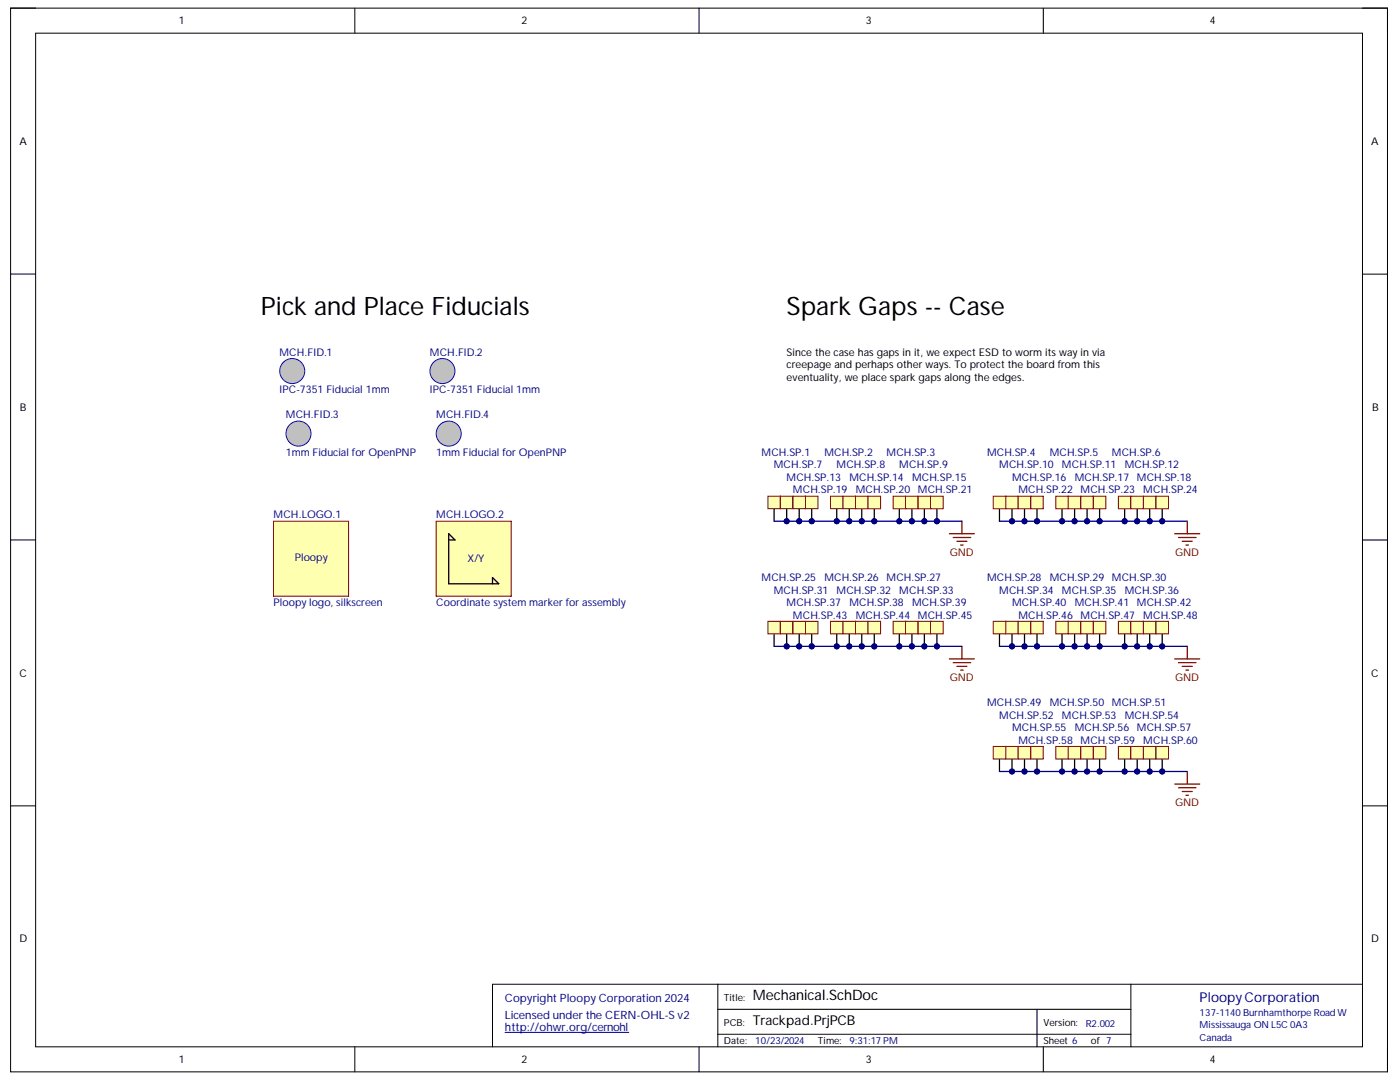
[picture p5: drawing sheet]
<svg xmlns="http://www.w3.org/2000/svg" width="279mm" height="216mm" viewBox="0 0 279 216" stroke-linecap="round" stroke-linejoin="round" font-family="sans-serif">
<path d="M2.1 1.6h274.8v212.3h-274.8z" fill="none" stroke="#000" stroke-width=".2"/>
<path d="M7.1 6.6h264.8v202.3h-264.8z" fill-rule="evenodd" fill="#fff"/>
<g fill="none" stroke="#000" stroke-width=".2">
<path d="M2.1 1.6h5M7.1 6.6h264.8v202.3h-264.8zM70.8 1.6v5M139.5 1.6v5M208.2 1.6v5M271.9 1.6h5v5M2.1 54.7h5M271.9 54.7h5M2.1 107.7h5M271.9 107.8h5M2.1 160.8h5M271.9 160.8h5"/>
<path d="M143.3 196.4v12.5M225.7 196.4v12.5M271.9 196.4h-173.6v12.5M70.8 208.9v5M139.5 208.9v5M143.3 201.4h82.4M143.3 206.4h82.4M207 201.4v7.5M208.2 208.9v5M276.9 208.9v5"/>
</g>
<path d="M100.8 206h24.7" fill="none" stroke="#000080" stroke-width=".2"/>
<circle cx="58.3" cy="74" r="2.5" fill="#c0c0c0"/>
<circle cx="58.3" cy="74" r="2.5" fill="none" stroke="#00f" stroke-width=".2"/>
<circle cx="88.3" cy="74" r="2.5" fill="#c0c0c0"/>
<circle cx="88.3" cy="74" r="2.5" fill="none" stroke="#00f" stroke-width=".2"/>
<path d="M157 69h65v12.5h-65z" fill-rule="evenodd" fill="#fff"/>
<path d="M157 69h65v12.5h-65z" fill="none" stroke="#fff" stroke-width=".2"/>
<path d="M54.6 104h15v15h-15z" fill-rule="evenodd" fill="#ffffb0"/>
<path d="M54.6 104h15v15h-15z" fill="none" stroke="#800000" stroke-width=".2"/>
<path d="M87.1 104h14.9v15h-14.9z" fill-rule="evenodd" fill="#ffffb0"/>
<path d="M87.1 104h14.9v15h-14.9z" fill="none" stroke="#800000" stroke-width=".2"/>
<path d="M89.5 107.7h1.3l-1.3-1.2v10h10l-1.2-1.3v1.3M154.5 101.5v2.5" fill="none" stroke="#000" stroke-width=".25"/>
<path d="M189.5 106.5h5M190.2 107.3h3.5M191 108h2M191.7 108.8h.5M192 104v2.5" fill="none" stroke="#800000" stroke-width=".25"/>
<path d="M153.3 99h2.4v2.5h-2.4z" fill-rule="evenodd" fill="#ffffb0"/>
<path d="M153.3 99h2.4v2.5h-2.4z" fill="none" stroke="#800000" stroke-width=".2"/>
<path d="M154.5 104h37.5" fill="none" stroke="#000080" stroke-width=".25"/>
<circle cx="157" cy="104" r=".5" fill="#000080"/>
<circle cx="157" cy="104" r=".5" fill="none" stroke="#000080" stroke-width=".2"/>
<path d="M157 101.5v2.5" fill="none" stroke="#000" stroke-width=".25"/>
<circle cx="157" cy="104" r=".5" fill="#000080"/>
<circle cx="157" cy="104" r=".5" fill="none" stroke="#000080" stroke-width=".2"/>
<path d="M155.7 99h2.5v2.5h-2.5z" fill-rule="evenodd" fill="#ffffb0"/>
<path d="M155.7 99h2.5v2.5h-2.5z" fill="none" stroke="#800000" stroke-width=".2"/>
<circle cx="159.5" cy="104" r=".5" fill="#000080"/>
<circle cx="159.5" cy="104" r=".5" fill="none" stroke="#000080" stroke-width=".2"/>
<path d="M159.5 101.5v2.5" fill="none" stroke="#000" stroke-width=".25"/>
<circle cx="159.5" cy="104" r=".5" fill="#000080"/>
<circle cx="159.5" cy="104" r=".5" fill="none" stroke="#000080" stroke-width=".2"/>
<path d="M158.2 99h2.5v2.5h-2.5z" fill-rule="evenodd" fill="#ffffb0"/>
<path d="M158.2 99h2.5v2.5h-2.5z" fill="none" stroke="#800000" stroke-width=".2"/>
<circle cx="162" cy="104" r=".5" fill="#000080"/>
<circle cx="162" cy="104" r=".5" fill="none" stroke="#000080" stroke-width=".2"/>
<path d="M162 101.5v2.5" fill="none" stroke="#000" stroke-width=".25"/>
<circle cx="162" cy="104" r=".5" fill="#000080"/>
<circle cx="162" cy="104" r=".5" fill="none" stroke="#000080" stroke-width=".2"/>
<path d="M160.7 99h2.5v2.5h-2.5z" fill-rule="evenodd" fill="#ffffb0"/>
<path d="M160.7 99h2.5v2.5h-2.5z" fill="none" stroke="#800000" stroke-width=".2"/>
<circle cx="167" cy="104" r=".5" fill="#000080"/>
<circle cx="167" cy="104" r=".5" fill="none" stroke="#000080" stroke-width=".2"/>
<path d="M167 101.5v2.5" fill="none" stroke="#000" stroke-width=".25"/>
<circle cx="167" cy="104" r=".5" fill="#000080"/>
<circle cx="167" cy="104" r=".5" fill="none" stroke="#000080" stroke-width=".2"/>
<path d="M165.7 99h2.5v2.5h-2.5z" fill-rule="evenodd" fill="#ffffb0"/>
<path d="M165.7 99h2.5v2.5h-2.5z" fill="none" stroke="#800000" stroke-width=".2"/>
<circle cx="169.5" cy="104" r=".5" fill="#000080"/>
<circle cx="169.5" cy="104" r=".5" fill="none" stroke="#000080" stroke-width=".2"/>
<path d="M169.5 101.5v2.5" fill="none" stroke="#000" stroke-width=".25"/>
<circle cx="169.5" cy="104" r=".5" fill="#000080"/>
<circle cx="169.5" cy="104" r=".5" fill="none" stroke="#000080" stroke-width=".2"/>
<path d="M168.2 99h2.5v2.5h-2.5z" fill-rule="evenodd" fill="#ffffb0"/>
<path d="M168.2 99h2.5v2.5h-2.5z" fill="none" stroke="#800000" stroke-width=".2"/>
<circle cx="172" cy="104" r=".5" fill="#000080"/>
<circle cx="172" cy="104" r=".5" fill="none" stroke="#000080" stroke-width=".2"/>
<path d="M172 101.5v2.5" fill="none" stroke="#000" stroke-width=".25"/>
<circle cx="172" cy="104" r=".5" fill="#000080"/>
<circle cx="172" cy="104" r=".5" fill="none" stroke="#000080" stroke-width=".2"/>
<path d="M170.7 99h2.5v2.5h-2.5z" fill-rule="evenodd" fill="#ffffb0"/>
<path d="M170.7 99h2.5v2.5h-2.5z" fill="none" stroke="#800000" stroke-width=".2"/>
<circle cx="174.5" cy="104" r=".5" fill="#000080"/>
<circle cx="174.5" cy="104" r=".5" fill="none" stroke="#000080" stroke-width=".2"/>
<path d="M174.5 101.5v2.5" fill="none" stroke="#000" stroke-width=".25"/>
<circle cx="174.5" cy="104" r=".5" fill="#000080"/>
<circle cx="174.5" cy="104" r=".5" fill="none" stroke="#000080" stroke-width=".2"/>
<path d="M173.2 99h2.5v2.5h-2.5z" fill-rule="evenodd" fill="#ffffb0"/>
<path d="M173.2 99h2.5v2.5h-2.5z" fill="none" stroke="#800000" stroke-width=".2"/>
<circle cx="179.5" cy="104" r=".5" fill="#000080"/>
<circle cx="179.5" cy="104" r=".5" fill="none" stroke="#000080" stroke-width=".2"/>
<path d="M179.5 101.5v2.5" fill="none" stroke="#000" stroke-width=".25"/>
<circle cx="179.5" cy="104" r=".5" fill="#000080"/>
<circle cx="179.5" cy="104" r=".5" fill="none" stroke="#000080" stroke-width=".2"/>
<path d="M178.2 99h2.5v2.5h-2.5z" fill-rule="evenodd" fill="#ffffb0"/>
<path d="M178.2 99h2.5v2.5h-2.5z" fill="none" stroke="#800000" stroke-width=".2"/>
<circle cx="182" cy="104" r=".5" fill="#000080"/>
<circle cx="182" cy="104" r=".5" fill="none" stroke="#000080" stroke-width=".2"/>
<path d="M182 101.5v2.5" fill="none" stroke="#000" stroke-width=".25"/>
<circle cx="182" cy="104" r=".5" fill="#000080"/>
<circle cx="182" cy="104" r=".5" fill="none" stroke="#000080" stroke-width=".2"/>
<path d="M180.7 99h2.5v2.5h-2.5z" fill-rule="evenodd" fill="#ffffb0"/>
<path d="M180.7 99h2.5v2.5h-2.5z" fill="none" stroke="#800000" stroke-width=".2"/>
<circle cx="184.5" cy="104" r=".5" fill="#000080"/>
<circle cx="184.5" cy="104" r=".5" fill="none" stroke="#000080" stroke-width=".2"/>
<path d="M184.5 101.5v2.5" fill="none" stroke="#000" stroke-width=".25"/>
<circle cx="184.5" cy="104" r=".5" fill="#000080"/>
<circle cx="184.5" cy="104" r=".5" fill="none" stroke="#000080" stroke-width=".2"/>
<path d="M183.2 99h2.5v2.5h-2.5z" fill-rule="evenodd" fill="#ffffb0"/>
<path d="M183.2 99h2.5v2.5h-2.5z" fill="none" stroke="#800000" stroke-width=".2"/>
<circle cx="187" cy="104" r=".5" fill="#000080"/>
<circle cx="187" cy="104" r=".5" fill="none" stroke="#000080" stroke-width=".2"/>
<path d="M187 101.5v2.5" fill="none" stroke="#000" stroke-width=".25"/>
<circle cx="187" cy="104" r=".5" fill="#000080"/>
<circle cx="187" cy="104" r=".5" fill="none" stroke="#000080" stroke-width=".2"/>
<path d="M185.7 99h2.5v2.5h-2.5z" fill-rule="evenodd" fill="#ffffb0"/>
<path d="M185.7 99h2.5v2.5h-2.5z" fill="none" stroke="#800000" stroke-width=".2"/>
<path d="M234.4 106.5h5M235.2 107.3h3.5M235.9 108h2M236.7 108.8h.5M236.9 104v2.5" fill="none" stroke="#800000" stroke-width=".25"/>
<path d="M199.5 101.5v2.5" fill="none" stroke="#000" stroke-width=".25"/>
<path d="M198.2 99h2.5v2.5h-2.5z" fill-rule="evenodd" fill="#ffffb0"/>
<path d="M198.2 99h2.5v2.5h-2.5z" fill="none" stroke="#800000" stroke-width=".2"/>
<path d="M199.5 104h37.4" fill="none" stroke="#000080" stroke-width=".25"/>
<circle cx="202" cy="104" r=".5" fill="#000080"/>
<circle cx="202" cy="104" r=".5" fill="none" stroke="#000080" stroke-width=".2"/>
<path d="M202 101.5v2.5" fill="none" stroke="#000" stroke-width=".25"/>
<circle cx="202" cy="104" r=".5" fill="#000080"/>
<circle cx="202" cy="104" r=".5" fill="none" stroke="#000080" stroke-width=".2"/>
<path d="M200.7 99h2.5v2.5h-2.5z" fill-rule="evenodd" fill="#ffffb0"/>
<path d="M200.7 99h2.5v2.5h-2.5z" fill="none" stroke="#800000" stroke-width=".2"/>
<circle cx="204.5" cy="104" r=".5" fill="#000080"/>
<circle cx="204.5" cy="104" r=".5" fill="none" stroke="#000080" stroke-width=".2"/>
<path d="M204.5 101.5v2.5" fill="none" stroke="#000" stroke-width=".25"/>
<circle cx="204.5" cy="104" r=".5" fill="#000080"/>
<circle cx="204.5" cy="104" r=".5" fill="none" stroke="#000080" stroke-width=".2"/>
<path d="M203.2 99h2.5v2.5h-2.5z" fill-rule="evenodd" fill="#ffffb0"/>
<path d="M203.2 99h2.5v2.5h-2.5z" fill="none" stroke="#800000" stroke-width=".2"/>
<circle cx="207" cy="104" r=".5" fill="#000080"/>
<circle cx="207" cy="104" r=".5" fill="none" stroke="#000080" stroke-width=".2"/>
<path d="M207 101.5v2.5" fill="none" stroke="#000" stroke-width=".25"/>
<circle cx="207" cy="104" r=".5" fill="#000080"/>
<circle cx="207" cy="104" r=".5" fill="none" stroke="#000080" stroke-width=".2"/>
<path d="M205.7 99h2.5v2.5h-2.5z" fill-rule="evenodd" fill="#ffffb0"/>
<path d="M205.7 99h2.5v2.5h-2.5z" fill="none" stroke="#800000" stroke-width=".2"/>
<circle cx="212" cy="104" r=".5" fill="#000080"/>
<circle cx="212" cy="104" r=".5" fill="none" stroke="#000080" stroke-width=".2"/>
<path d="M212 101.5v2.5" fill="none" stroke="#000" stroke-width=".25"/>
<circle cx="212" cy="104" r=".5" fill="#000080"/>
<circle cx="212" cy="104" r=".5" fill="none" stroke="#000080" stroke-width=".2"/>
<path d="M210.7 99h2.5v2.5h-2.5z" fill-rule="evenodd" fill="#ffffb0"/>
<path d="M210.7 99h2.5v2.5h-2.5z" fill="none" stroke="#800000" stroke-width=".2"/>
<circle cx="214.5" cy="104" r=".5" fill="#000080"/>
<circle cx="214.5" cy="104" r=".5" fill="none" stroke="#000080" stroke-width=".2"/>
<path d="M214.5 101.5v2.5" fill="none" stroke="#000" stroke-width=".25"/>
<circle cx="214.5" cy="104" r=".5" fill="#000080"/>
<circle cx="214.5" cy="104" r=".5" fill="none" stroke="#000080" stroke-width=".2"/>
<path d="M213.2 99h2.5v2.5h-2.5z" fill-rule="evenodd" fill="#ffffb0"/>
<path d="M213.2 99h2.5v2.5h-2.5z" fill="none" stroke="#800000" stroke-width=".2"/>
<circle cx="217" cy="104" r=".5" fill="#000080"/>
<circle cx="217" cy="104" r=".5" fill="none" stroke="#000080" stroke-width=".2"/>
<path d="M217 101.5v2.5" fill="none" stroke="#000" stroke-width=".25"/>
<circle cx="217" cy="104" r=".5" fill="#000080"/>
<circle cx="217" cy="104" r=".5" fill="none" stroke="#000080" stroke-width=".2"/>
<path d="M215.7 99h2.5v2.5h-2.5z" fill-rule="evenodd" fill="#ffffb0"/>
<path d="M215.7 99h2.5v2.5h-2.5z" fill="none" stroke="#800000" stroke-width=".2"/>
<circle cx="219.4" cy="104" r=".5" fill="#000080"/>
<circle cx="219.4" cy="104" r=".5" fill="none" stroke="#000080" stroke-width=".2"/>
<path d="M219.4 101.5v2.5" fill="none" stroke="#000" stroke-width=".25"/>
<circle cx="219.4" cy="104" r=".5" fill="#000080"/>
<circle cx="219.4" cy="104" r=".5" fill="none" stroke="#000080" stroke-width=".2"/>
<path d="M218.2 99h2.5v2.5h-2.5z" fill-rule="evenodd" fill="#ffffb0"/>
<path d="M218.2 99h2.5v2.5h-2.5z" fill="none" stroke="#800000" stroke-width=".2"/>
<circle cx="224.4" cy="104" r=".5" fill="#000080"/>
<circle cx="224.4" cy="104" r=".5" fill="none" stroke="#000080" stroke-width=".2"/>
<path d="M224.4 101.5v2.5" fill="none" stroke="#000" stroke-width=".25"/>
<circle cx="224.4" cy="104" r=".5" fill="#000080"/>
<circle cx="224.4" cy="104" r=".5" fill="none" stroke="#000080" stroke-width=".2"/>
<path d="M223.2 99h2.5v2.5h-2.5z" fill-rule="evenodd" fill="#ffffb0"/>
<path d="M223.2 99h2.5v2.5h-2.5z" fill="none" stroke="#800000" stroke-width=".2"/>
<circle cx="226.9" cy="104" r=".5" fill="#000080"/>
<circle cx="226.9" cy="104" r=".5" fill="none" stroke="#000080" stroke-width=".2"/>
<path d="M226.9 101.5v2.5" fill="none" stroke="#000" stroke-width=".25"/>
<circle cx="226.9" cy="104" r=".5" fill="#000080"/>
<circle cx="226.9" cy="104" r=".5" fill="none" stroke="#000080" stroke-width=".2"/>
<path d="M225.7 99h2.5v2.5h-2.5z" fill-rule="evenodd" fill="#ffffb0"/>
<path d="M225.7 99h2.5v2.5h-2.5z" fill="none" stroke="#800000" stroke-width=".2"/>
<circle cx="229.4" cy="104" r=".5" fill="#000080"/>
<circle cx="229.4" cy="104" r=".5" fill="none" stroke="#000080" stroke-width=".2"/>
<path d="M229.4 101.5v2.5" fill="none" stroke="#000" stroke-width=".25"/>
<circle cx="229.4" cy="104" r=".5" fill="#000080"/>
<circle cx="229.4" cy="104" r=".5" fill="none" stroke="#000080" stroke-width=".2"/>
<path d="M228.2 99h2.5v2.5h-2.5z" fill-rule="evenodd" fill="#ffffb0"/>
<path d="M228.2 99h2.5v2.5h-2.5z" fill="none" stroke="#800000" stroke-width=".2"/>
<circle cx="231.9" cy="104" r=".5" fill="#000080"/>
<circle cx="231.9" cy="104" r=".5" fill="none" stroke="#000080" stroke-width=".2"/>
<path d="M231.9 101.5v2.5" fill="none" stroke="#000" stroke-width=".25"/>
<circle cx="231.9" cy="104" r=".5" fill="#000080"/>
<circle cx="231.9" cy="104" r=".5" fill="none" stroke="#000080" stroke-width=".2"/>
<path d="M230.7 99h2.5v2.5h-2.5z" fill-rule="evenodd" fill="#ffffb0"/>
<path d="M230.7 99h2.5v2.5h-2.5z" fill="none" stroke="#800000" stroke-width=".2"/>
<path d="M189.5 131.5h5M190.2 132.2h3.5M191 133h2M191.7 133.7h.5M192 129v2.5" fill="none" stroke="#800000" stroke-width=".25"/>
<path d="M154.5 126.5v2.5" fill="none" stroke="#000" stroke-width=".25"/>
<path d="M153.3 124h2.4v2.5h-2.4z" fill-rule="evenodd" fill="#ffffb0"/>
<path d="M153.3 124h2.4v2.5h-2.4z" fill="none" stroke="#800000" stroke-width=".2"/>
<path d="M154.5 129h37.5" fill="none" stroke="#000080" stroke-width=".25"/>
<circle cx="157" cy="129" r=".5" fill="#000080"/>
<circle cx="157" cy="129" r=".5" fill="none" stroke="#000080" stroke-width=".2"/>
<path d="M157 126.5v2.5" fill="none" stroke="#000" stroke-width=".25"/>
<circle cx="157" cy="129" r=".5" fill="#000080"/>
<circle cx="157" cy="129" r=".5" fill="none" stroke="#000080" stroke-width=".2"/>
<path d="M155.7 124h2.5v2.5h-2.5z" fill-rule="evenodd" fill="#ffffb0"/>
<path d="M155.7 124h2.5v2.5h-2.5z" fill="none" stroke="#800000" stroke-width=".2"/>
<circle cx="159.5" cy="129" r=".5" fill="#000080"/>
<circle cx="159.5" cy="129" r=".5" fill="none" stroke="#000080" stroke-width=".2"/>
<path d="M159.5 126.5v2.5" fill="none" stroke="#000" stroke-width=".25"/>
<circle cx="159.5" cy="129" r=".5" fill="#000080"/>
<circle cx="159.5" cy="129" r=".5" fill="none" stroke="#000080" stroke-width=".2"/>
<path d="M158.2 124h2.5v2.5h-2.5z" fill-rule="evenodd" fill="#ffffb0"/>
<path d="M158.2 124h2.5v2.5h-2.5z" fill="none" stroke="#800000" stroke-width=".2"/>
<circle cx="162" cy="129" r=".5" fill="#000080"/>
<circle cx="162" cy="129" r=".5" fill="none" stroke="#000080" stroke-width=".2"/>
<path d="M162 126.5v2.5" fill="none" stroke="#000" stroke-width=".25"/>
<circle cx="162" cy="129" r=".5" fill="#000080"/>
<circle cx="162" cy="129" r=".5" fill="none" stroke="#000080" stroke-width=".2"/>
<path d="M160.7 124h2.5v2.5h-2.5z" fill-rule="evenodd" fill="#ffffb0"/>
<path d="M160.7 124h2.5v2.5h-2.5z" fill="none" stroke="#800000" stroke-width=".2"/>
<circle cx="167" cy="129" r=".5" fill="#000080"/>
<circle cx="167" cy="129" r=".5" fill="none" stroke="#000080" stroke-width=".2"/>
<path d="M167 126.5v2.5" fill="none" stroke="#000" stroke-width=".25"/>
<circle cx="167" cy="129" r=".5" fill="#000080"/>
<circle cx="167" cy="129" r=".5" fill="none" stroke="#000080" stroke-width=".2"/>
<path d="M165.7 124h2.5v2.5h-2.5z" fill-rule="evenodd" fill="#ffffb0"/>
<path d="M165.7 124h2.5v2.5h-2.5z" fill="none" stroke="#800000" stroke-width=".2"/>
<circle cx="169.5" cy="129" r=".5" fill="#000080"/>
<circle cx="169.5" cy="129" r=".5" fill="none" stroke="#000080" stroke-width=".2"/>
<path d="M169.5 126.5v2.5" fill="none" stroke="#000" stroke-width=".25"/>
<circle cx="169.5" cy="129" r=".5" fill="#000080"/>
<circle cx="169.5" cy="129" r=".5" fill="none" stroke="#000080" stroke-width=".2"/>
<path d="M168.2 124h2.5v2.5h-2.5z" fill-rule="evenodd" fill="#ffffb0"/>
<path d="M168.2 124h2.5v2.5h-2.5z" fill="none" stroke="#800000" stroke-width=".2"/>
<circle cx="172" cy="129" r=".5" fill="#000080"/>
<circle cx="172" cy="129" r=".5" fill="none" stroke="#000080" stroke-width=".2"/>
<path d="M172 126.5v2.5" fill="none" stroke="#000" stroke-width=".25"/>
<circle cx="172" cy="129" r=".5" fill="#000080"/>
<circle cx="172" cy="129" r=".5" fill="none" stroke="#000080" stroke-width=".2"/>
<path d="M170.7 124h2.5v2.5h-2.5z" fill-rule="evenodd" fill="#ffffb0"/>
<path d="M170.7 124h2.5v2.5h-2.5z" fill="none" stroke="#800000" stroke-width=".2"/>
<circle cx="174.5" cy="129" r=".5" fill="#000080"/>
<circle cx="174.5" cy="129" r=".5" fill="none" stroke="#000080" stroke-width=".2"/>
<path d="M174.5 126.5v2.5" fill="none" stroke="#000" stroke-width=".25"/>
<circle cx="174.5" cy="129" r=".5" fill="#000080"/>
<circle cx="174.5" cy="129" r=".5" fill="none" stroke="#000080" stroke-width=".2"/>
<path d="M173.2 124h2.5v2.5h-2.5z" fill-rule="evenodd" fill="#ffffb0"/>
<path d="M173.2 124h2.5v2.5h-2.5z" fill="none" stroke="#800000" stroke-width=".2"/>
<circle cx="179.5" cy="129" r=".5" fill="#000080"/>
<circle cx="179.5" cy="129" r=".5" fill="none" stroke="#000080" stroke-width=".2"/>
<path d="M179.5 126.5v2.5" fill="none" stroke="#000" stroke-width=".25"/>
<circle cx="179.5" cy="129" r=".5" fill="#000080"/>
<circle cx="179.5" cy="129" r=".5" fill="none" stroke="#000080" stroke-width=".2"/>
<path d="M178.2 124h2.5v2.5h-2.5z" fill-rule="evenodd" fill="#ffffb0"/>
<path d="M178.2 124h2.5v2.5h-2.5z" fill="none" stroke="#800000" stroke-width=".2"/>
<circle cx="182" cy="129" r=".5" fill="#000080"/>
<circle cx="182" cy="129" r=".5" fill="none" stroke="#000080" stroke-width=".2"/>
<path d="M182 126.5v2.5" fill="none" stroke="#000" stroke-width=".25"/>
<circle cx="182" cy="129" r=".5" fill="#000080"/>
<circle cx="182" cy="129" r=".5" fill="none" stroke="#000080" stroke-width=".2"/>
<path d="M180.7 124h2.5v2.5h-2.5z" fill-rule="evenodd" fill="#ffffb0"/>
<path d="M180.7 124h2.5v2.5h-2.5z" fill="none" stroke="#800000" stroke-width=".2"/>
<circle cx="184.5" cy="129" r=".5" fill="#000080"/>
<circle cx="184.5" cy="129" r=".5" fill="none" stroke="#000080" stroke-width=".2"/>
<path d="M184.5 126.5v2.5" fill="none" stroke="#000" stroke-width=".25"/>
<circle cx="184.5" cy="129" r=".5" fill="#000080"/>
<circle cx="184.5" cy="129" r=".5" fill="none" stroke="#000080" stroke-width=".2"/>
<path d="M183.2 124h2.5v2.5h-2.5z" fill-rule="evenodd" fill="#ffffb0"/>
<path d="M183.2 124h2.5v2.5h-2.5z" fill="none" stroke="#800000" stroke-width=".2"/>
<circle cx="187" cy="129" r=".5" fill="#000080"/>
<circle cx="187" cy="129" r=".5" fill="none" stroke="#000080" stroke-width=".2"/>
<path d="M187 126.5v2.5" fill="none" stroke="#000" stroke-width=".25"/>
<circle cx="187" cy="129" r=".5" fill="#000080"/>
<circle cx="187" cy="129" r=".5" fill="none" stroke="#000080" stroke-width=".2"/>
<path d="M185.7 124h2.5v2.5h-2.5z" fill-rule="evenodd" fill="#ffffb0"/>
<path d="M185.7 124h2.5v2.5h-2.5z" fill="none" stroke="#800000" stroke-width=".2"/>
<path d="M234.4 131.5h5M235.2 132.2h3.5M235.9 133h2M236.7 133.7h.5M236.9 129v2.5" fill="none" stroke="#800000" stroke-width=".25"/>
<path d="M199.5 126.5v2.5" fill="none" stroke="#000" stroke-width=".25"/>
<path d="M198.2 124h2.5v2.5h-2.5z" fill-rule="evenodd" fill="#ffffb0"/>
<path d="M198.2 124h2.5v2.5h-2.5z" fill="none" stroke="#800000" stroke-width=".2"/>
<path d="M199.5 129h37.4" fill="none" stroke="#000080" stroke-width=".25"/>
<circle cx="202" cy="129" r=".5" fill="#000080"/>
<circle cx="202" cy="129" r=".5" fill="none" stroke="#000080" stroke-width=".2"/>
<path d="M202 126.5v2.5" fill="none" stroke="#000" stroke-width=".25"/>
<circle cx="202" cy="129" r=".5" fill="#000080"/>
<circle cx="202" cy="129" r=".5" fill="none" stroke="#000080" stroke-width=".2"/>
<path d="M200.7 124h2.5v2.5h-2.5z" fill-rule="evenodd" fill="#ffffb0"/>
<path d="M200.7 124h2.5v2.5h-2.5z" fill="none" stroke="#800000" stroke-width=".2"/>
<circle cx="204.5" cy="129" r=".5" fill="#000080"/>
<circle cx="204.5" cy="129" r=".5" fill="none" stroke="#000080" stroke-width=".2"/>
<path d="M204.5 126.5v2.5" fill="none" stroke="#000" stroke-width=".25"/>
<circle cx="204.5" cy="129" r=".5" fill="#000080"/>
<circle cx="204.5" cy="129" r=".5" fill="none" stroke="#000080" stroke-width=".2"/>
<path d="M203.2 124h2.5v2.5h-2.5z" fill-rule="evenodd" fill="#ffffb0"/>
<path d="M203.2 124h2.5v2.5h-2.5z" fill="none" stroke="#800000" stroke-width=".2"/>
<circle cx="207" cy="129" r=".5" fill="#000080"/>
<circle cx="207" cy="129" r=".5" fill="none" stroke="#000080" stroke-width=".2"/>
<path d="M207 126.5v2.5" fill="none" stroke="#000" stroke-width=".25"/>
<circle cx="207" cy="129" r=".5" fill="#000080"/>
<circle cx="207" cy="129" r=".5" fill="none" stroke="#000080" stroke-width=".2"/>
<path d="M205.7 124h2.5v2.5h-2.5z" fill-rule="evenodd" fill="#ffffb0"/>
<path d="M205.7 124h2.5v2.5h-2.5z" fill="none" stroke="#800000" stroke-width=".2"/>
<circle cx="212" cy="129" r=".5" fill="#000080"/>
<circle cx="212" cy="129" r=".5" fill="none" stroke="#000080" stroke-width=".2"/>
<path d="M212 126.5v2.5" fill="none" stroke="#000" stroke-width=".25"/>
<circle cx="212" cy="129" r=".5" fill="#000080"/>
<circle cx="212" cy="129" r=".5" fill="none" stroke="#000080" stroke-width=".2"/>
<path d="M210.7 124h2.5v2.5h-2.5z" fill-rule="evenodd" fill="#ffffb0"/>
<path d="M210.7 124h2.5v2.5h-2.5z" fill="none" stroke="#800000" stroke-width=".2"/>
<circle cx="214.5" cy="129" r=".5" fill="#000080"/>
<circle cx="214.5" cy="129" r=".5" fill="none" stroke="#000080" stroke-width=".2"/>
<path d="M214.5 126.5v2.5" fill="none" stroke="#000" stroke-width=".25"/>
<circle cx="214.5" cy="129" r=".5" fill="#000080"/>
<circle cx="214.5" cy="129" r=".5" fill="none" stroke="#000080" stroke-width=".2"/>
<path d="M213.2 124h2.5v2.5h-2.5z" fill-rule="evenodd" fill="#ffffb0"/>
<path d="M213.2 124h2.5v2.5h-2.5z" fill="none" stroke="#800000" stroke-width=".2"/>
<circle cx="217" cy="129" r=".5" fill="#000080"/>
<circle cx="217" cy="129" r=".5" fill="none" stroke="#000080" stroke-width=".2"/>
<path d="M217 126.5v2.5" fill="none" stroke="#000" stroke-width=".25"/>
<circle cx="217" cy="129" r=".5" fill="#000080"/>
<circle cx="217" cy="129" r=".5" fill="none" stroke="#000080" stroke-width=".2"/>
<path d="M215.7 124h2.5v2.5h-2.5z" fill-rule="evenodd" fill="#ffffb0"/>
<path d="M215.7 124h2.5v2.5h-2.5z" fill="none" stroke="#800000" stroke-width=".2"/>
<circle cx="219.4" cy="129" r=".5" fill="#000080"/>
<circle cx="219.4" cy="129" r=".5" fill="none" stroke="#000080" stroke-width=".2"/>
<path d="M219.4 126.5v2.5" fill="none" stroke="#000" stroke-width=".25"/>
<circle cx="219.4" cy="129" r=".5" fill="#000080"/>
<circle cx="219.4" cy="129" r=".5" fill="none" stroke="#000080" stroke-width=".2"/>
<path d="M218.2 124h2.5v2.5h-2.5z" fill-rule="evenodd" fill="#ffffb0"/>
<path d="M218.2 124h2.5v2.5h-2.5z" fill="none" stroke="#800000" stroke-width=".2"/>
<circle cx="224.4" cy="129" r=".5" fill="#000080"/>
<circle cx="224.4" cy="129" r=".5" fill="none" stroke="#000080" stroke-width=".2"/>
<path d="M224.4 126.5v2.5" fill="none" stroke="#000" stroke-width=".25"/>
<circle cx="224.4" cy="129" r=".5" fill="#000080"/>
<circle cx="224.4" cy="129" r=".5" fill="none" stroke="#000080" stroke-width=".2"/>
<path d="M223.2 124h2.5v2.5h-2.5z" fill-rule="evenodd" fill="#ffffb0"/>
<path d="M223.2 124h2.5v2.5h-2.5z" fill="none" stroke="#800000" stroke-width=".2"/>
<circle cx="226.9" cy="129" r=".5" fill="#000080"/>
<circle cx="226.9" cy="129" r=".5" fill="none" stroke="#000080" stroke-width=".2"/>
<path d="M226.9 126.5v2.5" fill="none" stroke="#000" stroke-width=".25"/>
<circle cx="226.9" cy="129" r=".5" fill="#000080"/>
<circle cx="226.9" cy="129" r=".5" fill="none" stroke="#000080" stroke-width=".2"/>
<path d="M225.7 124h2.5v2.5h-2.5z" fill-rule="evenodd" fill="#ffffb0"/>
<path d="M225.7 124h2.5v2.5h-2.5z" fill="none" stroke="#800000" stroke-width=".2"/>
<circle cx="229.4" cy="129" r=".5" fill="#000080"/>
<circle cx="229.4" cy="129" r=".5" fill="none" stroke="#000080" stroke-width=".2"/>
<path d="M229.4 126.5v2.5" fill="none" stroke="#000" stroke-width=".25"/>
<circle cx="229.4" cy="129" r=".5" fill="#000080"/>
<circle cx="229.4" cy="129" r=".5" fill="none" stroke="#000080" stroke-width=".2"/>
<path d="M228.2 124h2.5v2.5h-2.5z" fill-rule="evenodd" fill="#ffffb0"/>
<path d="M228.2 124h2.5v2.5h-2.5z" fill="none" stroke="#800000" stroke-width=".2"/>
<circle cx="231.9" cy="129" r=".5" fill="#000080"/>
<circle cx="231.9" cy="129" r=".5" fill="none" stroke="#000080" stroke-width=".2"/>
<path d="M231.9 126.5v2.5" fill="none" stroke="#000" stroke-width=".25"/>
<circle cx="231.9" cy="129" r=".5" fill="#000080"/>
<circle cx="231.9" cy="129" r=".5" fill="none" stroke="#000080" stroke-width=".2"/>
<path d="M230.7 124h2.5v2.5h-2.5z" fill-rule="evenodd" fill="#ffffb0"/>
<path d="M230.7 124h2.5v2.5h-2.5z" fill="none" stroke="#800000" stroke-width=".2"/>
<path d="M234.4 156.4h5M235.2 157.2h3.5M235.9 157.9h2M236.7 158.7h.5M236.9 153.9v2.5" fill="none" stroke="#800000" stroke-width=".25"/>
<path d="M199.5 151.4v2.5" fill="none" stroke="#000" stroke-width=".25"/>
<path d="M198.2 148.9h2.5v2.5h-2.5z" fill-rule="evenodd" fill="#ffffb0"/>
<path d="M198.2 148.9h2.5v2.5h-2.5z" fill="none" stroke="#800000" stroke-width=".2"/>
<path d="M199.5 153.9h37.4" fill="none" stroke="#000080" stroke-width=".25"/>
<circle cx="202" cy="153.9" r=".5" fill="#000080"/>
<circle cx="202" cy="153.9" r=".5" fill="none" stroke="#000080" stroke-width=".2"/>
<path d="M202 151.4v2.5" fill="none" stroke="#000" stroke-width=".25"/>
<circle cx="202" cy="153.9" r=".5" fill="#000080"/>
<circle cx="202" cy="153.9" r=".5" fill="none" stroke="#000080" stroke-width=".2"/>
<path d="M200.7 148.9h2.5v2.5h-2.5z" fill-rule="evenodd" fill="#ffffb0"/>
<path d="M200.7 148.9h2.5v2.5h-2.5z" fill="none" stroke="#800000" stroke-width=".2"/>
<circle cx="204.5" cy="153.9" r=".5" fill="#000080"/>
<circle cx="204.5" cy="153.9" r=".5" fill="none" stroke="#000080" stroke-width=".2"/>
<path d="M204.5 151.4v2.5" fill="none" stroke="#000" stroke-width=".25"/>
<circle cx="204.5" cy="153.9" r=".5" fill="#000080"/>
<circle cx="204.5" cy="153.9" r=".5" fill="none" stroke="#000080" stroke-width=".2"/>
<path d="M203.2 148.9h2.5v2.5h-2.5z" fill-rule="evenodd" fill="#ffffb0"/>
<path d="M203.2 148.9h2.5v2.5h-2.5z" fill="none" stroke="#800000" stroke-width=".2"/>
<circle cx="207" cy="153.9" r=".5" fill="#000080"/>
<circle cx="207" cy="153.9" r=".5" fill="none" stroke="#000080" stroke-width=".2"/>
<path d="M207 151.4v2.5" fill="none" stroke="#000" stroke-width=".25"/>
<circle cx="207" cy="153.9" r=".5" fill="#000080"/>
<circle cx="207" cy="153.9" r=".5" fill="none" stroke="#000080" stroke-width=".2"/>
<path d="M205.7 148.9h2.5v2.5h-2.5z" fill-rule="evenodd" fill="#ffffb0"/>
<path d="M205.7 148.9h2.5v2.5h-2.5z" fill="none" stroke="#800000" stroke-width=".2"/>
<circle cx="212" cy="153.9" r=".5" fill="#000080"/>
<circle cx="212" cy="153.9" r=".5" fill="none" stroke="#000080" stroke-width=".2"/>
<path d="M212 151.4v2.5" fill="none" stroke="#000" stroke-width=".25"/>
<circle cx="212" cy="153.9" r=".5" fill="#000080"/>
<circle cx="212" cy="153.9" r=".5" fill="none" stroke="#000080" stroke-width=".2"/>
<path d="M210.7 148.9h2.5v2.5h-2.5z" fill-rule="evenodd" fill="#ffffb0"/>
<path d="M210.7 148.9h2.5v2.5h-2.5z" fill="none" stroke="#800000" stroke-width=".2"/>
<circle cx="214.5" cy="153.9" r=".5" fill="#000080"/>
<circle cx="214.5" cy="153.9" r=".5" fill="none" stroke="#000080" stroke-width=".2"/>
<path d="M214.5 151.4v2.5" fill="none" stroke="#000" stroke-width=".25"/>
<circle cx="214.5" cy="153.9" r=".5" fill="#000080"/>
<circle cx="214.5" cy="153.9" r=".5" fill="none" stroke="#000080" stroke-width=".2"/>
<path d="M213.2 148.9h2.5v2.5h-2.5z" fill-rule="evenodd" fill="#ffffb0"/>
<path d="M213.2 148.9h2.5v2.5h-2.5z" fill="none" stroke="#800000" stroke-width=".2"/>
<circle cx="217" cy="153.9" r=".5" fill="#000080"/>
<circle cx="217" cy="153.9" r=".5" fill="none" stroke="#000080" stroke-width=".2"/>
<path d="M217 151.4v2.5" fill="none" stroke="#000" stroke-width=".25"/>
<circle cx="217" cy="153.9" r=".5" fill="#000080"/>
<circle cx="217" cy="153.9" r=".5" fill="none" stroke="#000080" stroke-width=".2"/>
<path d="M215.7 148.9h2.5v2.5h-2.5z" fill-rule="evenodd" fill="#ffffb0"/>
<path d="M215.7 148.9h2.5v2.5h-2.5z" fill="none" stroke="#800000" stroke-width=".2"/>
<circle cx="219.4" cy="153.9" r=".5" fill="#000080"/>
<circle cx="219.4" cy="153.9" r=".5" fill="none" stroke="#000080" stroke-width=".2"/>
<path d="M219.4 151.4v2.5" fill="none" stroke="#000" stroke-width=".25"/>
<circle cx="219.4" cy="153.9" r=".5" fill="#000080"/>
<circle cx="219.4" cy="153.9" r=".5" fill="none" stroke="#000080" stroke-width=".2"/>
<path d="M218.2 148.9h2.5v2.5h-2.5z" fill-rule="evenodd" fill="#ffffb0"/>
<path d="M218.2 148.9h2.5v2.5h-2.5z" fill="none" stroke="#800000" stroke-width=".2"/>
<circle cx="224.4" cy="153.9" r=".5" fill="#000080"/>
<circle cx="224.4" cy="153.9" r=".5" fill="none" stroke="#000080" stroke-width=".2"/>
<path d="M224.4 151.4v2.5" fill="none" stroke="#000" stroke-width=".25"/>
<circle cx="224.4" cy="153.9" r=".5" fill="#000080"/>
<circle cx="224.4" cy="153.9" r=".5" fill="none" stroke="#000080" stroke-width=".2"/>
<path d="M223.2 148.9h2.5v2.5h-2.5z" fill-rule="evenodd" fill="#ffffb0"/>
<path d="M223.2 148.9h2.5v2.5h-2.5z" fill="none" stroke="#800000" stroke-width=".2"/>
<circle cx="226.9" cy="153.9" r=".5" fill="#000080"/>
<circle cx="226.9" cy="153.9" r=".5" fill="none" stroke="#000080" stroke-width=".2"/>
<path d="M226.9 151.4v2.5" fill="none" stroke="#000" stroke-width=".25"/>
<circle cx="226.9" cy="153.9" r=".5" fill="#000080"/>
<circle cx="226.9" cy="153.9" r=".5" fill="none" stroke="#000080" stroke-width=".2"/>
<path d="M225.7 148.9h2.5v2.5h-2.5z" fill-rule="evenodd" fill="#ffffb0"/>
<path d="M225.7 148.9h2.5v2.5h-2.5z" fill="none" stroke="#800000" stroke-width=".2"/>
<circle cx="229.4" cy="153.9" r=".5" fill="#000080"/>
<circle cx="229.4" cy="153.9" r=".5" fill="none" stroke="#000080" stroke-width=".2"/>
<path d="M229.4 151.4v2.5" fill="none" stroke="#000" stroke-width=".25"/>
<circle cx="229.4" cy="153.9" r=".5" fill="#000080"/>
<circle cx="229.4" cy="153.9" r=".5" fill="none" stroke="#000080" stroke-width=".2"/>
<path d="M228.2 148.9h2.5v2.5h-2.5z" fill-rule="evenodd" fill="#ffffb0"/>
<path d="M228.2 148.9h2.5v2.5h-2.5z" fill="none" stroke="#800000" stroke-width=".2"/>
<circle cx="231.9" cy="153.9" r=".5" fill="#000080"/>
<circle cx="231.9" cy="153.9" r=".5" fill="none" stroke="#000080" stroke-width=".2"/>
<path d="M231.9 151.4v2.5" fill="none" stroke="#000" stroke-width=".25"/>
<circle cx="231.9" cy="153.9" r=".5" fill="#000080"/>
<circle cx="231.9" cy="153.9" r=".5" fill="none" stroke="#000080" stroke-width=".2"/>
<path d="M230.7 148.9h2.5v2.5h-2.5z" fill-rule="evenodd" fill="#ffffb0"/>
<path d="M230.7 148.9h2.5v2.5h-2.5z" fill="none" stroke="#800000" stroke-width=".2"/>
<circle cx="59.6" cy="86.5" r="2.5" fill="#c0c0c0"/>
<circle cx="59.6" cy="86.5" r="2.5" fill="none" stroke="#00f" stroke-width=".2"/>
<circle cx="89.5" cy="86.5" r="2.5" fill="#c0c0c0"/>
<circle cx="89.5" cy="86.5" r="2.5" fill="none" stroke="#00f" stroke-width=".2"/>
<g font-size="5.1">
<text x="52.1" y="62.8">Pick and Place Fiducials</text>
<text x="157" y="62.8">Spark Gaps -- Case</text>
</g>
<text font-size="2.9" x="150.2" y="199.6">Mechanical.SchDoc</text>
<text font-size="2.7" fill="#000080" x="239.4" y="199.8">PloopyCorporation</text>
<text font-size="2.7" x="150.2" y="204.6">Trackpad.PrjPCB</text>
<g font-size="2.3" fill="#000080">
<text x="100.8" y="200">Copyright Ploopy Corporation 2024</text>
<text x="100.8" y="203.2">Licensed under the CERN-OHL-S v2</text>
<text x="100.8" y="205.8">http://ohwr.org/cernohl</text>
</g>
<g font-size="2.1">
<text x="35.7" y="4.8">1</text>
<text x="104.1" y="4.8">2</text>
<text x="172.8" y="4.8">3</text>
<text x="241.4" y="4.8">4</text>
<text x="3.9" y="28.9">A</text>
<text x="273.7" y="28.9">A</text>
<text x="157" y="71">Since the case has gaps in it, we expect ESD to worm its way in via</text>
<text x="157" y="73.5">creepage and perhaps other ways. To protect the board from this</text>
<text x="157" y="76">eventuality, we place spark gaps along the edges.</text>
<text x="4" y="82">B</text>
<text x="273.8" y="82">B</text>
<text x="3.9" y="135">C</text>
<text x="273.7" y="135">C</text>
<text x="3.9" y="188">D</text>
<text x="273.7" y="188">D</text>
<text x="35.7" y="212.1">1</text>
<text x="104.1" y="212.1">2</text>
<text x="172.8" y="212.1">3</text>
<text x="241.4" y="212.1">4</text>
</g>
<g font-size="2.1" fill="#000080">
<text x="55.8" y="71">MCH.FID.1</text>
<text x="85.8" y="71">MCH.FID.2</text>
<text x="55.8" y="78.5">IPC-7351 Fiducial 1mm</text>
<text x="57.1" y="83.5">MCH.FID.3</text>
<text x="85.8" y="78.5">IPC-7351 Fiducial 1mm</text>
<text x="87.1" y="83.5">MCH.FID.4</text>
<text x="57.1" y="91">1mm Fiducial for OpenPNP</text>
<text x="87.1" y="91">1mm Fiducial for OpenPNP</text>
<text x="152" y="91">MCH.SP.1</text>
<text x="154.5" y="93.5">MCH.SP.7</text>
<text x="157" y="96">MCH.SP.13</text>
<text x="164.5" y="91">MCH.SP.2</text>
<text x="167" y="93.5">MCH.SP.8</text>
<text x="169.5" y="96">MCH.SP.14</text>
<text x="176.9" y="91">MCH.SP.3</text>
<text x="179.5" y="93.5">MCH.SP.9</text>
<text x="182" y="96">MCH.SP.15</text>
<text x="197" y="91">MCH.SP.4</text>
<text x="199.4" y="93.5">MCH.SP.10</text>
<text x="202" y="96">MCH.SP.16 MCH.SP.17</text>
<text x="209.5" y="91">MCH.SP.5</text>
<text x="211.9" y="93.5">MCH.SP.11</text>
<text x="221.9" y="91">MCH.SP.6</text>
<text x="224.5" y="93.5">MCH.SP.12</text>
<text x="226.9" y="96">MCH.SP.18</text>
<text x="158.3" y="98.4">MCH.SP.19</text>
<text x="170.8" y="98.4">MCH.SP.20</text>
<text x="183.2" y="98.4">MCH.SP.21</text>
<text x="203.2" y="98.4">MCH.SP.22</text>
<text x="215.7" y="98.4">MCH.SP.23</text>
<text x="228.2" y="98.4">MCH.SP.24</text>
<text x="54.6" y="103.4">MCH.LOGO.1</text>
<text x="87.1" y="103.4">MCH.LOGO.2</text>
<text x="58.8" y="112">Ploopy</text>
<text x="93.3" y="112.2">X/Y</text>
<text x="152" y="115.9">MCH.SP.25</text>
<text x="154.5" y="118.5">MCH.SP.31</text>
<text x="164.5" y="115.9">MCH.SP.26 MCH.SP.27</text>
<text x="167" y="118.5">MCH.SP.32</text>
<text x="179.5" y="118.5">MCH.SP.33</text>
<text x="197" y="115.9">MCH.SP.28 MCH.SP.29</text>
<text x="199.4" y="118.5">MCH.SP.34</text>
<text x="211.9" y="118.5">MCH.SP.35</text>
<text x="221.9" y="115.9">MCH.SP.30</text>
<text x="224.5" y="118.5">MCH.SP.36</text>
<text x="54.6" y="120.9">Ploopy logo, silkscreen</text>
<text x="87.1" y="120.9">Coordinate system marker for assembly</text>
<text x="157" y="120.9">MCH.SP.37</text>
<text x="158.3" y="123.5">MCH.SP.43</text>
<text x="169.5" y="120.9">MCH.SP.38 MCH.SP.39</text>
<text x="170.8" y="123.5">MCH.SP.44</text>
<text x="183.2" y="123.5">MCH.SP.45</text>
<text x="202" y="120.9">MCH.SP.40</text>
<text x="203.2" y="123.5">MCH.SP.46 MCH.SP.47</text>
<text x="214.5" y="120.9">MCH.SP.41</text>
<text x="226.9" y="120.9">MCH.SP.42</text>
<text x="228.2" y="123.5">MCH.SP.48</text>
<text x="197" y="141">MCH.SP.49</text>
<text x="199.4" y="143.4">MCH.SP.52</text>
<text x="209.5" y="141">MCH.SP.50</text>
<text x="211.9" y="143.4">MCH.SP.53</text>
<text x="221.9" y="141">MCH.SP.51</text>
<text x="224.5" y="143.4">MCH.SP.54</text>
<text x="202" y="145.9">MCH.SP.55</text>
<text x="203.2" y="148.4">MCH.SP.58 MCH.SP.59</text>
<text x="214.5" y="145.9">MCH.SP.56 MCH.SP.57</text>
<text x="228.2" y="148.4">MCH.SP.60</text>
</g>
<g font-size="2.1" fill="#800000">
<text x="189.5" y="111">GND</text>
<text x="234.5" y="111">GND</text>
<text x="189.5" y="136">GND</text>
<text x="234.5" y="136">GND</text>
<text x="234.5" y="160.9">GND</text>
</g>
<g font-size="1.9">
<text x="144.5" y="199.7">Title:</text>
<text x="144.5" y="208.4">Date:</text>
<text x="144.5" y="204.7">PCB:</text>
<text x="163.2" y="208.4">Time:</text>
<text x="208.2" y="204.7">Version:</text>
<text x="208.2" y="208.4">Sheet 6</text>
<text x="217.7" y="208.4">of 7</text>
</g>
<g font-size="1.9" fill="#000080">
<text x="239.4" y="202.6">137-1140 Burnhamthorpe Road W</text>
<text x="150.7" y="208.4">10/23/2024</text>
<text x="169.5" y="208.4">9:31:17 PM</text>
<text x="216.7" y="204.9">R2.002</text>
<text x="239.4" y="205.2">Mississauga ON L5C 0A3</text>
<text x="239.4" y="207.6">Canada</text>
</g>
</svg>
